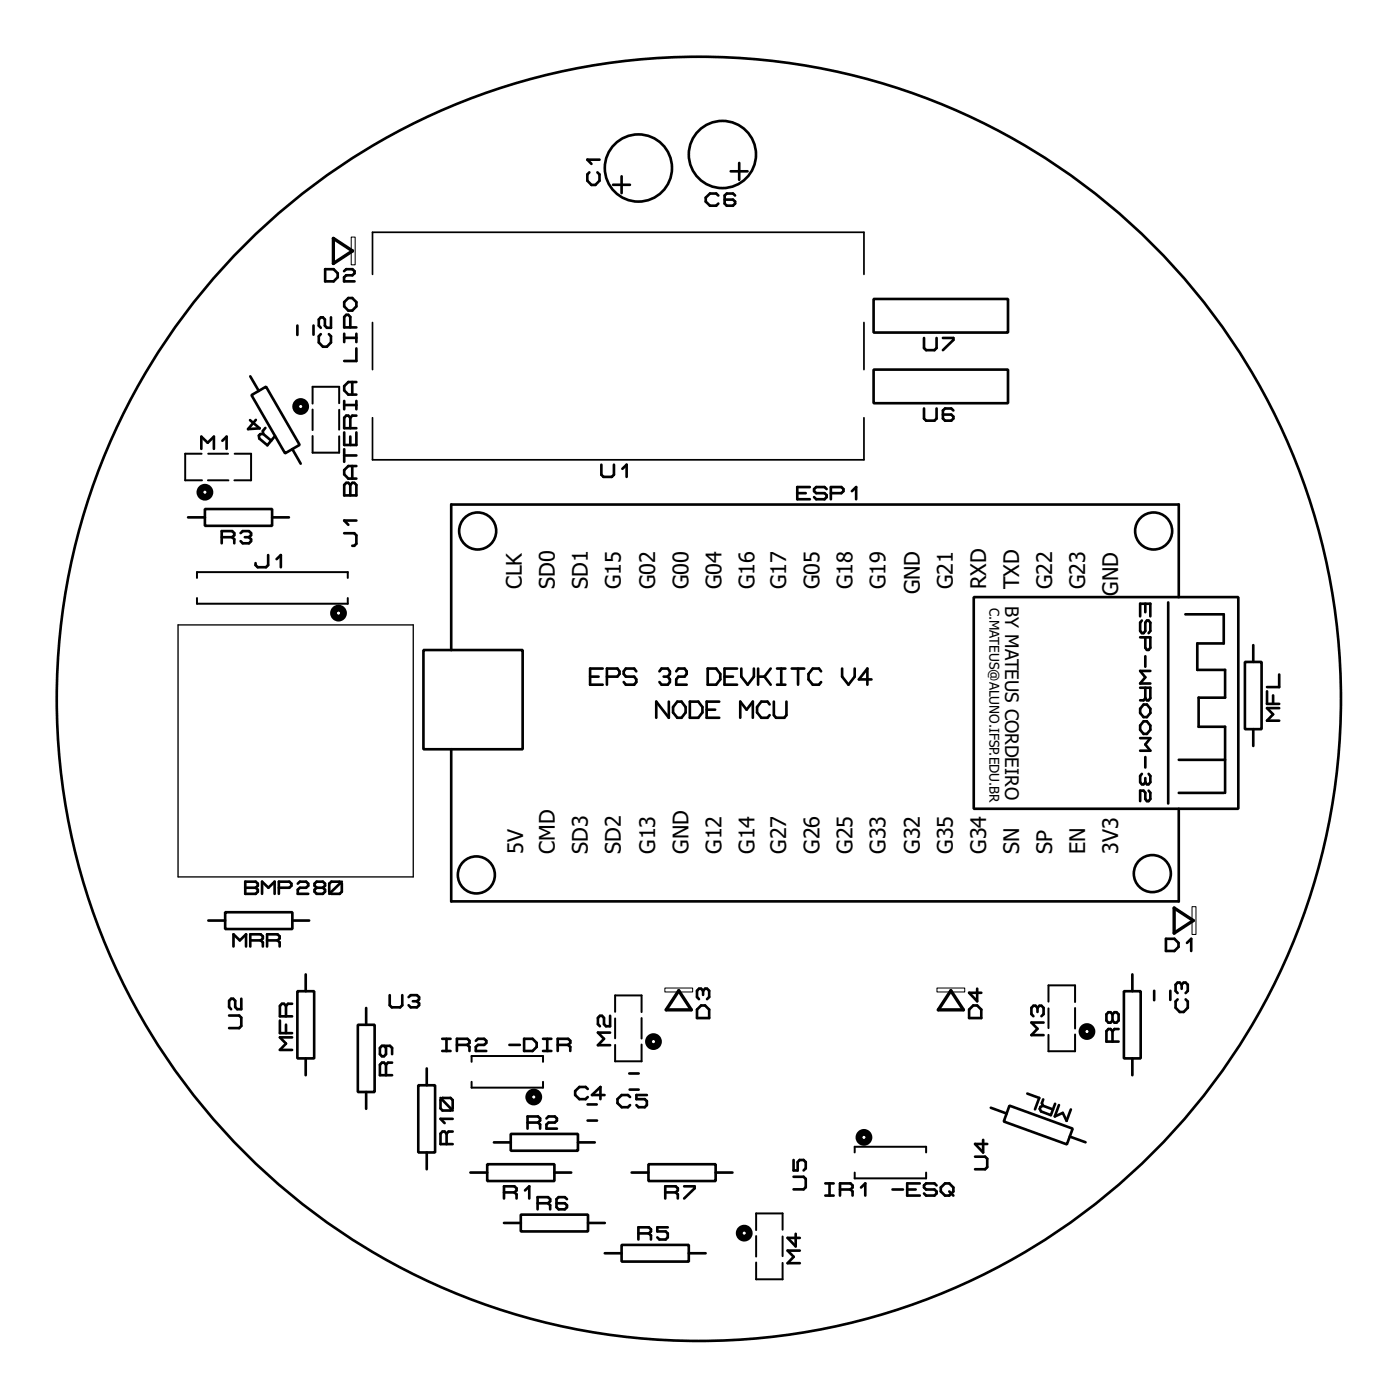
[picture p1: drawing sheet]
<svg xmlns="http://www.w3.org/2000/svg" width="106mm" height="106mm" viewBox="0 0 106 106" stroke-linecap="round" stroke-linejoin="round" font-family="sans-serif">
<g fill="none" stroke="#000" stroke-width=".2">
<path d="M44.5 13l-.1 .2v.5l.3 .3h.3l.3-.3v-.5l-.1-.2M45.3 12.1h-.9l.3 .3M46.3 14h1.3M47 13.3v1.3M54.3 14.8l-.2-.2h-.4l-.4 .3v.3l.4 .3h.4l.2-.1M55.2 12.9h1.3M55.6 14.8l-.2-.2h-.5l-.1 .2v.6l.1 .1h.5l.2-.1v-.2l-.2-.1h-.6M55.9 12.3v1.3M14.2 39.1h1.3M15.2 33.9v-.9l.5 .5 .5-.5v.9M15.5 38.5h5.1v1.2h-5.1zM16.8 33.3l.3-.3v.9"/>
<path d="M18.9 28.4l.7 1.1M19 29.9l1.1-.7 2.5 4.4-1.1 .7zM19.3 31.7l-.6 .7h.9l-.7-.6M19.9 32.8h-.2l-.1 .1v.2l.6 .6 .6-.7M19.9 32.8l.6 .5M20.1 32.3l-.2 .3v.2M20.6 39.1h1.2M22.1 33.9l.6 1.1M22.5 24.6v.7M23.7 24.6v.7M24.2 25.3l-.1 .1v.5l.3 .3h.3l.3-.3v-.5l-.1-.1M24.6 20.3h.6l.3 .4v.3l-.3 .3h-.6z"/>
<path d="M25 24v.8h-.3l-.1-.2v-.5l-.2-.1h-.2l-.1 .1v.5l.1 .2M26 20.5l.2-.2h.4l.2 .2v.2l-.2 .1h-.4l-.2 .2v.3h.8M26 22.8l.3-.3h.3l.3 .3v.4l-.3 .3h-.3l-.3-.3zM26 32.7v.9h.9v-.9M26 25.2v.7M26 30.3v.6M26 34v.9M26 34.4h.9M26 30.6h.9M26 25.5h.9M26.2 36.5h.1l.2 .2 .1-.2h.2l.1 .2v.7h-.9v-.7zM26.5 24.7v-.7l-.2-.2h-.1l-.2 .2v.7h.9"/>
<path d="M26.5 31.6l-.2-.2h-.1l-.2 .2v.8h.9M26.5 31.6v.8M26.5 33v.6M26.5 36.7v.7M26.6 28.9v.9M26.6 35.2v1M26.9 25.2v.7M26.9 26.3v1h-.9M26.9 30.3v.6M26.9 39.3h-.9l.3 .4M26.9 28.9h-.6l-.3 .3v.3l.3 .3h.6M26.9 35.2h-.6l-.3 .3v.4l.3 .3h.6"/>
<path d="M26.9 31.4h-.3l-.1 .2M45.5 35.1v.8l.1 .1h.6l.2-.1v-.8M47 35.4l.4-.3v.9M60.3 37.3h.6M61.2 36.8h-.9v.9h.9M62.5 37l-.2-.2h-.6l-.2 .2v.1l.2 .2h.6l.2 .1v.2l-.2 .1h-.6l-.2-.1M62.8 37.3h.8l.2-.2v-.1l-.2-.2h-.8v.9M64.4 37.1l.3-.3v.9M66 27.9h10.2v2.6h-10.2zM66 22.6h10.2v2.5h-10.2zM69.8 25.5v.8l.2 .2h.6l.2-.2v-.8M69.8 30.9v.7l.2 .2h.6l.2-.2v-.7"/>
<path d="M71.3 25.5h.8v.2l-.8 .8M72.1 31l-.2-.1h-.5l-.1 .1v.6l.1 .2h.5l.2-.2v-.1l-.2-.2h-.6M16.8 40.6h.7M17.5 40.6l.2-.1v-.2l-.2-.2h-.7v1M17.5 40.6l.2 .2v.3M18.2 40.3l.1-.2h.5l.2 .2v.2l-.2 .1M18.5 40.6h.3M18.8 40.6l.2 .2v.1l-.2 .2h-.5l-.1-.2M20.3 42v.7l-.2 .2h-.6l-.2-.2v-.1M20.9 42.3l.3-.3v.9M26 40.3h.8l.1 .2v.6l-.1 .2h-.2M32 49.1h7.5v7.5h-7.5z"/>
<path d="M34.1 56.6v11.5h55v-7M44.6 51.1h.6M45.6 50.5h-1v1.3h1M45.9 51.1h.8l.1-.2v-.2l-.1-.2h-.8v1.3M48.1 50.7l-.2-.2h-.6l-.2 .2v.2l.2 .2h.6l.2 .3v.2l-.2 .2h-.6l-.2-.2M49.8 50.7l.2-.2h.5l.1 .2v.2l-.1 .2M50.2 51.1h.3M50.5 51.1l.1 .3v.2l-.1 .2h-.5l-.2-.2M50.6 53v1.3l-1-1.3v1.3M51.1 50.7l.2-.2h.4l.2 .2v.2l-.2 .2h-.4l-.2 .3v.4h.8M51.2 53h.3l.3 .4v.5l-.3 .4h-.3l-.3-.4v-.5zM52.1 53h.7l.3 .4v.5l-.3 .4h-.7z"/>
<path d="M53.4 53.6h.7M53.5 50.5h.6l.3 .4v.5l-.3 .4h-.6zM54.4 53h-1v1.3h1M54.8 51.1h.6M55.7 50.5h-.9v1.3h.9M56 54.3v-1.3l.4 .6 .5-.6v1.3M56 50.5v.6l.5 .7 .5-.7v-.6M57.3 51.1h.5M57.3 50.5v1.3M57.8 51.1l.5 .7M58.2 53.2l-.2-.2h-.5l-.3 .4v.5l.3 .4h.5l.2-.2M58.3 50.5l-.5 .6"/>
<path d="M58.5 53v1.1l.2 .2h.6l.1-.2v-1.1M58.7 51.8h.7M58.7 50.5h.7M59.1 50.5v1.3M59.8 50.5h1M60.3 50.5v1.3M62.1 50.7l-.2-.2h-.5l-.3 .4v.5l.3 .4h.5l.2-.2M63.7 50.5v.6l.4 .7 .5-.7v-.6M65.9 51.4h-1l.7-.9v1.3M73.6 45.1h20v16h-20zM86.2 46.6v-1h.8v1M86.2 48.2h.8v.8l-.2 .1h-.1l-.1-.1v-.8"/>
<path d="M86.2 52h.8v.8l-.2 .1h-.1l-.1-.1M86.2 55.8h.8l-.4 .5 .4 .4h-.8M86.3 46.9l-.1 .2v.6l.1 .2h.1l.2-.2v-.6l.1-.2h.1l.2 .2v.6l-.2 .2M86.3 58.5l-.1 .2v.4l.1 .2h.1l.2-.2M86.4 53.3h.3l.3 .3v.3l-.3 .3h-.3l-.2-.3v-.3zM86.4 54.5h.3l.3 .3v.4l-.3 .3h-.3l-.2-.3v-.4zM86.6 45.6v.7M86.6 49.6v.8M86.6 52v.8M86.6 57.2v.8M86.6 58.8v.3M86.6 52.8l-.2 .1h-.2"/>
<path d="M86.8 59.8l.2 .1v.5l-.2 .2h-.1l-.1-.2v-.5l-.2-.1h-.2v.8M86.8 58.5l.2 .2v.4l-.2 .2h-.1l-.1-.2M87 50.7h-.8l.4 .5-.4 .5h.8M88.3 45.5v15.2M89.1 45.1v-7h-55v11M89.1 59.9h3.4M89.1 57.4h3.5M89.6 46.4h2.9v2.2h-2v2h2.1v2.1h-2v2.2h2v5M94.1 50h1.3v5.1h-1.3zM94.7 48.8v1.2M94.7 55.1v1.3M95.8 52.3v.9h.9"/>
<path d="M96.2 52.6v.6M96.7 53.5h-.9l.4 .5-.4 .5h.9M96.7 51v.9h-.9M15.7 69.6h1.3M17 69h5.1v1.2h-5.1zM17.3 76.8h.8l.1 .1v.7l-.1 .1h-.8M17.6 71.5v-.9l.5 .5 .5-.5v.9M18.2 75.5v.8h-.3l-.1-.2v-.4l-.2-.2h-.1l-.2 .2v.4l.2 .2M18.5 66.6h.8l.2 .2v.2l-.2 .1 .2 .2v.1l-.2 .2h-.8zM18.5 67.1h.8M18.9 71.1h.8M19.7 71.1l.2-.2v-.1l-.2-.2h-.8v.9"/>
<path d="M19.7 71.1l.2 .1v.3M19.8 67.6v-1l.5 .5 .5-.5v1M20.2 71.1h.8M21 71.1l.1-.2v-.1l-.1-.2h-.8v.9M21 71.1l.1 .1v.3M21.1 67.1h.8l.1-.1v-.2l-.1-.2h-.8v1M21.2 77.1v1h.9M21.6 76l-.1-.1h-.2l-.1 .1v.8h.9M21.6 76v.8M21.6 77.5v.6M22.1 78.4h-.9l.4 .5-.4 .5h.9M22.1 75.9h-.3l-.2 .1"/>
<path d="M22.1 69.6h1.3M22.5 74.9h1.2v5.1h-1.2zM22.5 66.8l.2-.2h.4l.2 .2v.2l-.2 .1h-.4l-.2 .2v.3h.8M23.1 73.7v1.2M23.9 67.1l-.1-.1v-.2l.1-.2h.5l.2 .2v.2l-.2 .1M23.9 67.1l-.1 .2v.1l.1 .2h.5l.2-.2v-.1l-.2-.2M23.9 67.1h.5M24.9 66.8l.1-.2h.7l.1 .2v.6l-.1 .2h-.7l-.1-.2zM25.8 66.6l-.9 1M27 77.5h1.3v5h-1.3zM27.7 76.2v1.3M29 79.1l.2 .1v.5l-.2 .1h-.1l-.2-.1v-.5l.2-.1h.6l.1 .1v.5"/>
<path d="M29.5 75.2v.8l.1 .1h.6l.2-.1v-.8M30.9 75.4l.1-.2h.5l.2 .2v.1l-.2 .2M31.2 75.7h.3M31.5 75.7l.2 .1v.2l-.2 .1h-.5l-.1-.1M33.4 78.5h.7M33.4 79.4h.7M33.7 78.5v.9M34.5 79h.8M35.3 79l.2-.2v-.1l-.2-.2h-.8v.9M35.3 79l.2 .1v.3M36 78.7l.1-.2h.5l.2 .2v.1l-.2 .2h-.5l-.1 .1v.3h.8M38.5 79h.8"/>
<path d="M39.6 78.5h.7l.3 .3v.3l-.3 .3h-.7zM41 78.5h.7M41 79.4h.7M41.4 78.5v.9M42.2 79h.7M42.9 79l.2-.2v-.1l-.2-.2h-.7v.9M42.9 79l.2 .1v.3M46.1 78.1h-.9l.5 .4-.5 .5h.9M46.1 76.8v.8h-.3l-.1-.2v-.5l-.2-.1h-.2l-.1 .1v.5l.1 .2M52.7 76.3l.3-.3h.3l.3 .3v.7h-.9zM53.1 74.9l-.1-.2h-.2l-.1 .2v.5l.1 .1M53.1 74.9l.2-.2h.1l.2 .2v.5l-.2 .1"/>
<path d="M53.1 74.9v.3M73.3 76.3l.3-.3h.3l.3 .3v.7h-.9zM73.9 74.7v1l-.6-.7h.9M78.4 76.2l-.1-.2h-.2l-.1 .2v.5l.1 .1M78.4 76.2l.2-.2h.1l.2 .2v.5l-.2 .1M78.4 76.2v.3M78.9 77.3h-.9l.4 .5-.4 .4h.9M84.1 77.9l-.2-.1h-.1l-.2 .1v.8h1M84.1 76.7l-.2-.2h-.1l-.2 .2v.4l.2 .2h.1l.2-.2M84.1 76.7v.4M84.1 77.9v.8M84.1 76.7l.1-.2h.2l.2 .2v.4l-.2 .2h-.2l-.1-.2"/>
<path d="M84.6 77.8h-.4l-.1 .1M85 74.9h1.2v5.1h-1.2zM85.6 73.7v1.2M87.2 74.9v.7M88.1 71h.7l.3 .3v.3l-.3 .3h-.7zM88.5 74.9v.7M89 75.5l-.1 .2v.5l.3 .3h.3l.3-.3v-.5l-.2-.2M89.3 74.4l.2-.1h.1l.2 .1v.5l-.2 .2M89.3 74.4l-.1-.1h-.2l-.1 .1v.5l.1 .2M89.3 74.4v.3M89.7 71.3l.3-.3v.9M23.1 80v1.3"/>
<path d="M27.7 82.5v1.3M29.2 80.5l-.2-.2h-.1l-.2 .2v.8h.9M29.2 80.5v.8M29.6 80.3h-.3l-.1 .2M31.6 82h1.3v5.1h-1.3zM32.3 80.8v1.2M32.3 87.1v1.3M33.3 83l.9 .9M33.4 83h.7l.1 .2v.6l-.1 .1h-.7l-.1-.1v-.6zM33.8 85.7l-.2-.2h-.2l-.1 .2v.8h.9M33.8 85.7v.8M34.2 85.5h-.3l-.1 .2"/>
<path d="M34.2 84.6h-.9l.3 .3M35.6 88.6h1.2M36.8 88h5.1v1.3h-5.1zM37.3 86.4h1.3M38.1 90.1h.8M38.1 92.4h1.3M38.6 85.7h5.1v1.3h-5.1zM38.9 90.1l.1-.1v-.2l-.1-.1h-.8v.9M38.9 90.1l.1 .2v.3M39.4 91.8h5v1.3h-5zM39.7 90l.3-.3v.9M39.9 84.9h.8"/>
<path d="M40.6 91h.8M40.7 84.9l.1-.2v-.2l-.1-.1h-.8v.9M40.7 84.9l.1 .1v.3M41.3 84.5l.2-.1h.4l.2 .1v.2l-.2 .2h-.4l-.2 .1v.3h.8M41.4 91l.2-.2v-.2l-.2-.1h-.8v.9M41.4 91l.2 .1v.3M41.9 88.6h1.3M42.9 90.6l-.2-.1h-.5l-.1 .1v.7l.1 .1h.5l.2-.1v-.2l-.2-.1h-.6M43.7 86.4h1.3M44.4 83.5h.7M44.4 84.7h.7M44.4 82.3l-.1-.1h-.5l-.3 .3v.3l.3 .3h.5l.1-.2"/>
<path d="M44.4 92.4h1.3M45.7 82.8h-1l.7-.6v.9M45.7 94.7h1.3M47 94.1h5.1v1.3h-5.1zM47.6 81.1h.7M47.6 82.4h.7M47.6 82.9l-.1-.1h-.5l-.3 .3v.3l.3 .3h.5l.1-.2M47.7 88.6h1.3M48.3 93.2h.7M48.9 82.8h-.8v.3h.6l.2 .1v.3l-.2 .2h-.4l-.2-.2M49 88h5.1v1.3h-5.1zM49 93.2l.2-.1v-.2l-.2-.1h-.7v.9"/>
<path d="M49 93.2l.2 .2v.3M50.3 90.1h.8M50.5 92.8h-.8v.3h.6l.2 .1v.3l-.2 .2h-.5l-.1-.2M51.1 90.1l.1-.1v-.2l-.1-.1h-.8v.9M51.1 90.1l.1 .2v.3M51.7 89.7h.8v.1l-.8 .8M52.1 94.7h1.2M54.1 88.6h1.3M60 89h.7l.2 .1v.6l-.2 .2h-.7M60 87.7v.8h.3v-.7l.1-.1h.3l.2 .1v.5l-.2 .2M60.1 93.3v.9l-.6-.6h1M60.5 94.5h-1l.5 .5-.5 .5h1"/>
<path d="M62.4 89.5h.6M62.4 90.4h.6M62.7 89.5v.9M63.5 89.9h.8M64.3 89.9l.1-.1v-.2l-.1-.1h-.8v.9M64.3 89.9l.1 .2v.3M65.1 89.8l.3-.3v.9M67.5 89.9h.8M68.6 89.9h.6M69.5 89.5h-.9v.9h.9M70.8 89.6l-.2-.1h-.6l-.2 .1v.2l.2 .1h.6l.2 .2v.1l-.2 .2h-.6l-.2-.2M71.1 89.8l.3-.3h.4l.3 .3v.3l-.3 .3h-.4l-.3-.3z"/>
<path d="M71.8 90.1l.3 .3M73.7 87.4h.8l.1 .2v.6l-.1 .2h-.8M74.3 86.2v.9l-.6-.6h.9M74.9 83.7l1.2 .5M76.3 83.6l4.8 1.7-.5 1.2-4.7-1.7zM77.7 82.7l.9 .3-.4 .9M78.8 83.6l.8 .3M78.9 83.1l-.1 .3v.2M79.8 83.4l-.4 .9-.7-.3-.1-.2v-.1l.2-.1M80 83.5l-.3 .9 .6-.3 .3 .6 .3-.8M80.9 85.9l1.2 .4M85.6 80v1.3"/>
<circle cx="48.3" cy="12.7" r="2.54"/>
<circle cx="54.6" cy="11.7" r="2.54"/>
<circle cx="36.1" cy="40.1" r="1.4"/>
<circle cx="52.8" cy="52.8" r="48.5"/>
<circle cx="87.2" cy="40.1" r="1.4"/>
<circle cx="36" cy="66.1" r="1.4"/>
<circle cx="87.1" cy="66" r="1.4"/>
</g>
<path d="M28.2 20.7v-3.1h37.1v3.1M28.2 31.6v3.2h37.1v-3.2M28.2 24.4v3.5M65.3 24.4v3.5" fill="none" stroke="#000" stroke-width=".13"/>
<path d="M13.5 47.2h17.7v19.1h-17.7z" fill="none" stroke="#000" stroke-width=".1"/>
<g fill="none" stroke="#000" stroke-width=".51">
<circle cx="15.5" cy="37.2" r=".38"/>
<circle cx="22.7" cy="30.7" r=".38"/>
<circle cx="25.6" cy="46.3" r=".38"/>
<circle cx="49.4" cy="78.7" r=".38"/>
<circle cx="82.2" cy="78" r=".38"/>
<circle cx="40.3" cy="82.9" r=".38"/>
<circle cx="56.3" cy="93.2" r=".38"/>
<circle cx="65.3" cy="86" r=".38"/>
</g>
<g fill="none" stroke="#000" stroke-width=".15">
<path d="M15.2 34.3h-1.2v2h1.3M15.7 36.3h1.6M15.7 34.3h1.5M17.7 34.3h1.3v2h-1.3M23.6 31v1.5M23.6 33v1.2h2v-1.2M25.6 30.5v-1.3h-2v1.3M25.6 31v1.5M14.9 45.2v.4h11.4v-.4M14.9 43.7v-.5h11.4v.5M46.5 76.5v-1.3h2v1.3M46.5 77v1.5"/>
<path d="M48.5 77v1.5M48.5 79v1.2h-2v-1.2M79.3 75.7v-1.2h2v1.2M79.3 76.2v1.5M81.3 76.2v1.5M81.3 78.2v1.3h-2v-1.3M35.6 81.8v.4h5.4v-.4M35.6 80.3v-.5h5.4v.5M57.2 93.4v1.6M57.2 95.4v1.3h2v-1.2M59.2 93v-1.3h-2v1.3M59.2 93.5v1.5"/>
<path d="M64.6 87.1v-.4h5.4v.4M64.6 88.6v.5h5.4v-.5"/>
</g>
<path d="M25.2 18l1.4 1-1.4 .9zM51.3 74.9l1 1.4h-1.9zM71.9 74.9l.9 1.4h-1.9zM88.8 68.6l1.4 1-1.4 .9z" fill="none" stroke="#000" stroke-width=".25"/>
<path d="M26.5 17.9h.3v2.1h-.3zM50.3 74.7h2.1v.3h-2.1zM70.8 74.7h2.1v.3h-2.1zM90.1 68.5h.3v2.1h-.3z" fill="none" stroke="#000" stroke-width=".08"/>
<g font-size="2">
<text x="39.4" y="44.5" transform="rotate(-90 39.4 44.5)">CLK</text>
<text x="41.9" y="44.5" transform="rotate(-90 41.9 44.5)">SD0</text>
<text x="44.4" y="44.5" transform="rotate(-90 44.4 44.5)">SD1</text>
<text x="46.9" y="44.5" transform="rotate(-90 46.9 44.5)">G15</text>
<text x="49.5" y="44.5" transform="rotate(-90 49.5 44.5)">G02</text>
<text x="52" y="44.5" transform="rotate(-90 52 44.5)">G00</text>
<text x="54.5" y="44.5" transform="rotate(-90 54.5 44.5)">G04</text>
<text x="57" y="44.5" transform="rotate(-90 57 44.5)">G16</text>
<text x="59.4" y="44.5" transform="rotate(-90 59.4 44.5)">G17</text>
<text x="61.9" y="44.5" transform="rotate(-90 61.9 44.5)">G05</text>
<text x="64.4" y="44.5" transform="rotate(-90 64.4 44.5)">G18</text>
<text x="66.9" y="44.5" transform="rotate(-90 66.9 44.5)">G19</text>
<text x="69.5" y="44.9" transform="rotate(-90 69.5 44.9)">GND</text>
<text x="72" y="44.5" transform="rotate(-90 72 44.5)">G21</text>
<text x="74.5" y="44.5" transform="rotate(-90 74.5 44.5)">RXD</text>
<text x="77" y="44.5" transform="rotate(-90 77 44.5)">TXD</text>
<text x="79.5" y="44.5" transform="rotate(-90 79.5 44.5)">G22</text>
<text x="82" y="44.5" transform="rotate(-90 82 44.5)">G23</text>
<text x="84.5" y="45" transform="rotate(-90 84.5 45)">GND</text>
<text x="39.5" y="64.5" transform="rotate(-90 39.5 64.5)">5V</text>
<text x="41.9" y="64.5" transform="rotate(-90 41.9 64.5)">CMD</text>
<text x="44.4" y="64.5" transform="rotate(-90 44.4 64.5)">SD3</text>
<text x="46.9" y="64.5" transform="rotate(-90 46.9 64.5)">SD2</text>
<text x="49.5" y="64.5" transform="rotate(-90 49.5 64.5)">G13</text>
<text x="52" y="64.5" transform="rotate(-90 52 64.5)">GND</text>
<text x="54.5" y="64.5" transform="rotate(-90 54.5 64.5)">G12</text>
<text x="57" y="64.5" transform="rotate(-90 57 64.5)">G14</text>
<text x="59.4" y="64.5" transform="rotate(-90 59.4 64.5)">G27</text>
<text x="61.9" y="64.5" transform="rotate(-90 61.9 64.5)">G26</text>
<text x="64.4" y="64.5" transform="rotate(-90 64.4 64.5)">G25</text>
<text x="66.9" y="64.5" transform="rotate(-90 66.9 64.5)">G33</text>
<text x="69.5" y="64.5" transform="rotate(-90 69.5 64.5)">G32</text>
<text x="72" y="64.5" transform="rotate(-90 72 64.5)">G35</text>
<text x="74.5" y="64.5" transform="rotate(-90 74.5 64.5)">G34</text>
<text x="77" y="64.5" transform="rotate(-90 77 64.5)">SN</text>
<text x="79.5" y="64.5" transform="rotate(-90 79.5 64.5)">SP</text>
<text x="82" y="64.5" transform="rotate(-90 82 64.5)">EN</text>
<text x="84.5" y="64.5" transform="rotate(-90 84.5 64.5)">3V3</text>
</g>
<text font-size="1.7" x="76" y="45.8" transform="rotate(90 76 45.8)">BY MATEUS CORDEIRO</text>
<text font-size="1.2" x="74.8" y="45.9" transform="rotate(90 74.8 45.9)">C.MATEUS@ALUNO.IFSP.EDU.BR</text>
</svg>
